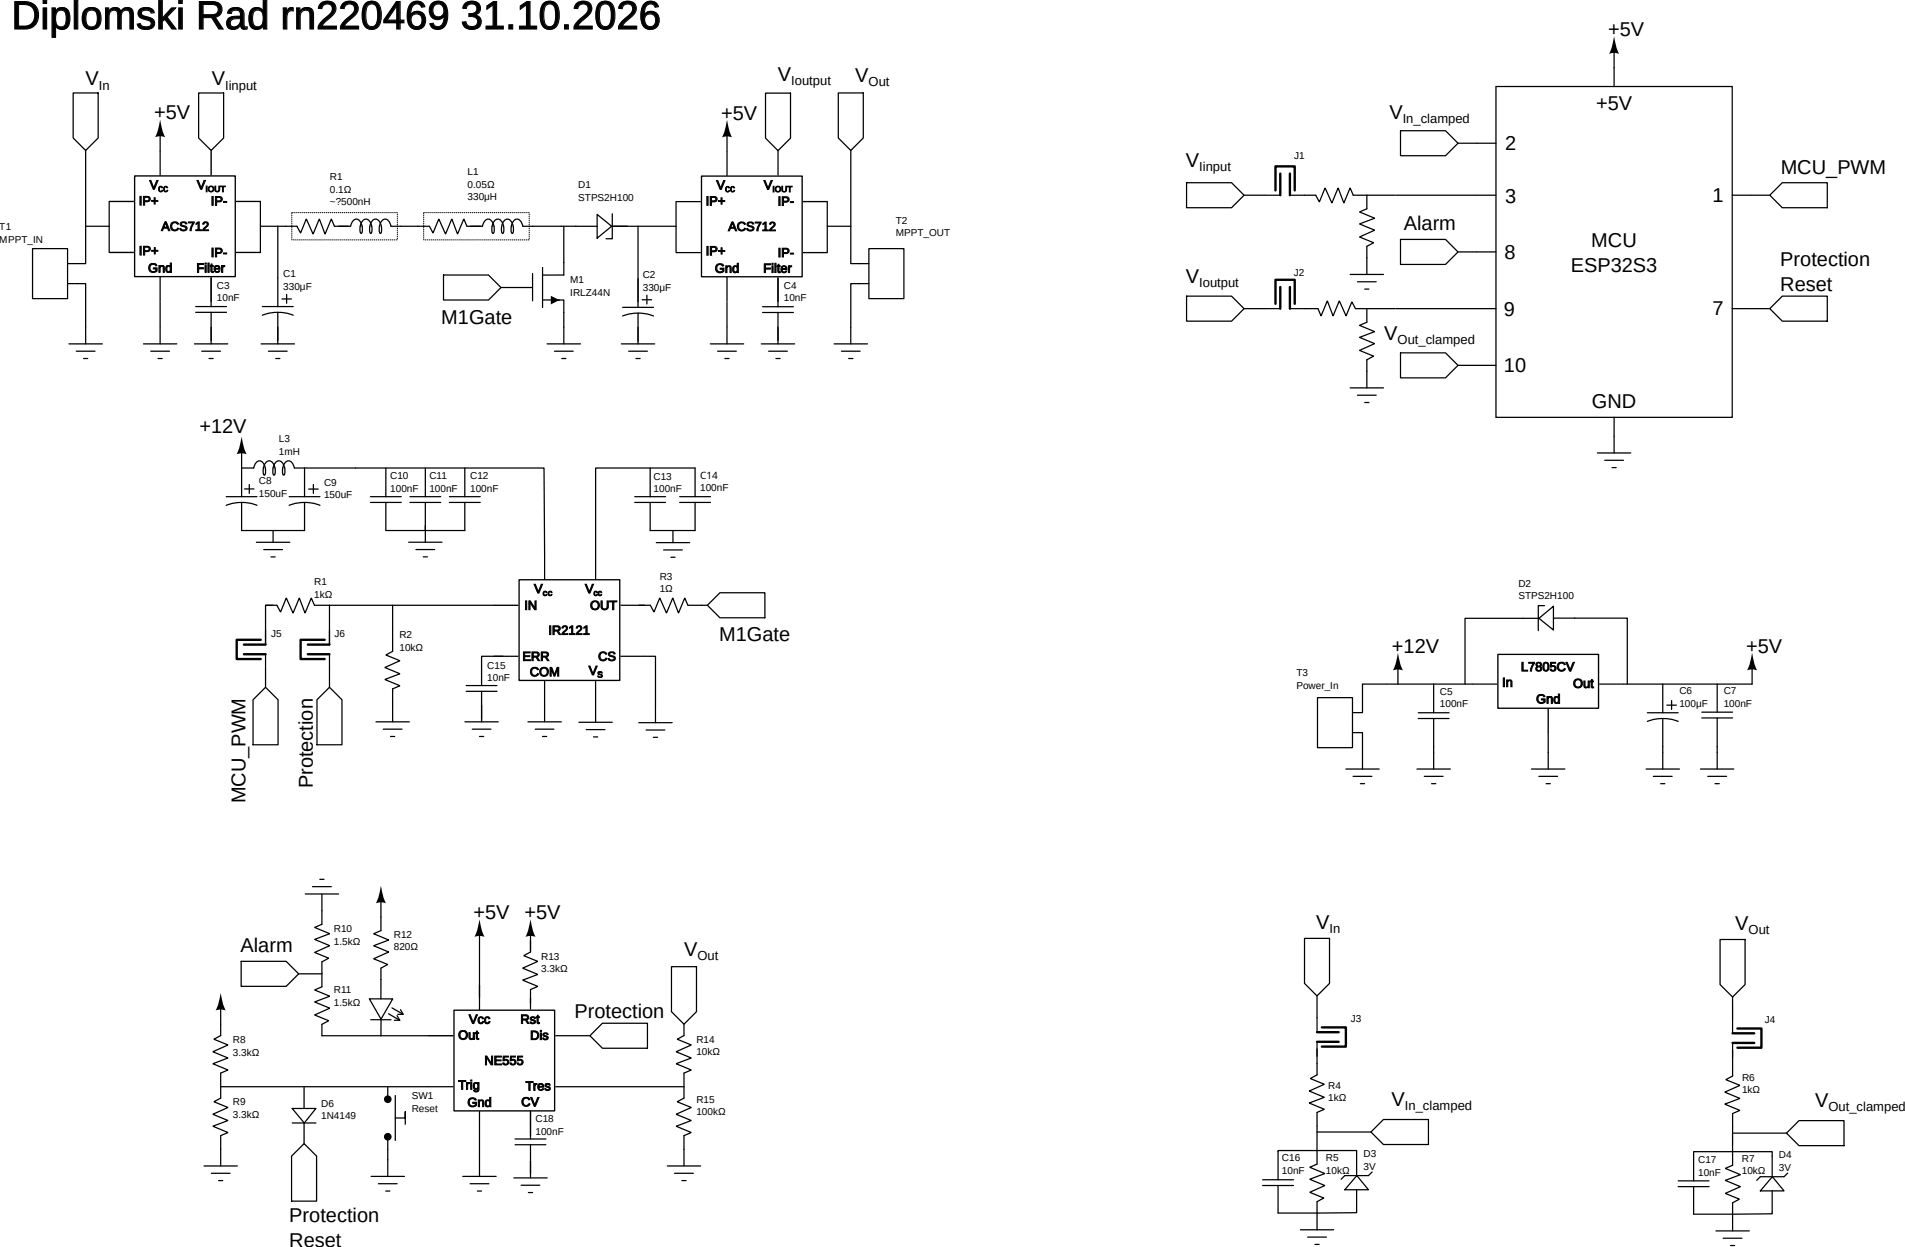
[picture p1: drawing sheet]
<svg xmlns="http://www.w3.org/2000/svg" width="403mm" height="264mm" viewBox="0 0 403 264" stroke-linecap="round" stroke-linejoin="round" font-family="sans-serif">
<path d="M28.5 37.2h21.3v21.3h-21.3zM148.5 37.3h21.3v21.3h-21.3zM109.9 122.7h21.3v21.3h-21.3zM317 138.5h21.3v11.4h-21.3zM96.1 213.8h21.3v21.3h-21.3z" fill="none" stroke="#000" stroke-width=".28"/>
<g fill="none" stroke="#000" stroke-width=".26">
<path d="M15.5 19.7h5.3v9.5l-2.7 2.6-2.6-2.6zM42 19.7h5.3v9.5l-2.6 2.6-2.7-2.6zM162 19.7h5.3v9.5l-2.7 2.7-2.6-2.7zM177.4 19.7h5.3v9.5l-2.6 2.6-2.7-2.6zM316.6 18.3h50v70h-50zM341.6 10.3v8M18.1 31.8v16.1M33.9 28v9.2M153.9 28v9.2M164.6 31.9v5.2M180.1 31.8v16.1M251.1 38.7h9.5l2.7 2.6-2.7 2.7h-9.5z"/>
<path d="M296.4 27.7h9.5l2.7 2.6-2.7 2.7h-9.5zM308.6 30.3h8M377.2 38.7h9.5v5.3h-9.5l-2.7-2.7zM6.9 52.6h7.4v10.6h-7.4zM18.1 47.9v7.9h-3.8M18.1 47.9h5M23.1 42.6v10.8M33.9 58.6v5.2M44.7 58.7v6.2M55.1 47.9h3.7v17M55.1 42.6v10.8M58.8 47.9h4l.8 1.4 1.2-3 1.5 3.2 1.3-3.2 1.2 3.2 1.3-3.2 .7 1.6h3.4a1.4 1.4 0 0 1 1.5-1.5 2.56 2.56 0 0 1 .8 3h-.1a2.36 2.36 0 0 1 1-3.1 2.17 2.17 0 0 1 1.1 3.1h-.1a2.36 2.36 0 0 1 1-3.1 2.17 2.17 0 0 1 1.2 3.1h-.2a2.36 2.36 0 0 1 1.1-3.1 1.57 1.57 0 0 1 1.2 1.6h8.2l.7 1.4 1.3-3 1.4 3.2 1.3-3.2 1.2 3.2 1.4-3.2 .6 1.6h3.3a1.4 1.4 0 0 1 1.6-1.5 2.56 2.56 0 0 1 .7 3h-.1a2.36 2.36 0 0 1 1-3.1 2.17 2.17 0 0 1 1.2 3.1h-.2a2.61 2.61 0 0 1 .7-2.9 1 1 0 0 1 1.4 .7 2.55 2.55 0 0 1 .1 2.2h-.2a2.36 2.36 0 0 1 1.1-3.1 1.56 1.56 0 0 1 1.2 1.6h15.8"/>
<path d="M93.9 58.2h9.5l2.6 2.6-2.6 2.7h-9.5zM112.7 57.9v5.8M114.8 56.6v8.5M119.3 47.9v10.3h-4.5M126.4 45.4l3 2.5-3 2.5zM129.4 47.9h5.6M129.6 45.2v5.3h-1.3M135 59v6M143.1 47.9h-8.1v15.9M148.3 42.7h-5.2v10.7h5.2M153.9 58.6v5.2M164.6 58.7v6.2"/>
<path d="M175.1 42.7v10.7M175.1 47.9h5M180.1 47.9v7.9h3.8M183.9 52.6h7.4v10.6h-7.4zM263.3 41.3h7.6M273 41.3h5.4l.8 1.4 1.2-2.9 1.5 3.2 1.3-3.2 1.2 3.2 1.3-3.2 .7 1.5h30.2M285.7 58.1h7.1M287.3 59.6h3.9M289.3 41.3v2.9l-1.6 .6 3.2 1.4-3.2 1.2 3.2 1.3-3.2 1.4 3 1.3-1.4 .7v6M296.4 50.7h9.5l2.7 2.6-2.7 2.7h-9.5zM308.6 53.3h8M366.6 41.3h7.9"/>
<path d="M14.3 60h3.8v12.8M14.6 72.8h7.1M16.1 74.3h4M17.7 75.9h.9M30.4 72.8h7M31.9 74.3h4M33.4 75.9h.9M33.9 69.2v3.6M41.1 72.8h7.1M41.4 66.1h6.5M41.4 64.9h6.5M42.7 74.3h4"/>
<path d="M44.2 75.9h.9M44.7 66.1v6.7M55.3 72.8h7M55.5 66.7a8.9 8.9 0 0 1 6.6 0M55.5 64.9h6.6M56.8 74.3h4M58.3 75.9h.9M58.8 66.1v6.7M59.7 63.3h2M60.7 62.3v1.9M106 60.8h6.7M114.8 63.5h4.5v9.3"/>
<path d="M115.8 72.8h7M116.8 63.5h1.6M117.3 74.3h4M118.9 75.9h.9M131.5 72.8h7.1M131.8 66.9a8.9 8.9 0 0 1 6.5 0M131.8 65h6.5M133 74.3h4M134.6 75.9h.9M135 66.3v6.5M135.9 63.4h2M136.9 62.5v1.8"/>
<path d="M150.3 72.8h7.1M151.9 74.3h3.9M153.4 75.9h.9M153.9 69.2v3.6M161.1 72.8h7.1M161.4 66.1h6.5M161.4 64.9h6.5M162.7 74.3h3.9M164.2 75.9h.9M164.6 66.1v6.7M176.5 72.8h7.1M178.1 74.3h3.9"/>
<path d="M179.6 75.9h.9M183.9 60h-3.8v12.8M251.1 62.7h9.5l2.7 2.6-2.7 2.7h-9.5zM263.3 65.3h7.6M273 65.3h5.9l.7 1.6 1.3-3.3 1.2 3.3 1.3-3.3 1.5 3.3 1.2-3 .8 1.4h29.7M288.8 61.2h.9M289.3 65.3v2.9l-1.6 .6 3.2 1.4-3.2 1.2 3.2 1.3-3.2 1.4 3 1.3-1.4 .7v6M296.4 74.7h9.5l2.7 2.6-2.7 2.7h-9.5zM308.6 77.3h8M366.6 65.3h7.9M377.2 62.7h9.5v5.3h-9.5l-2.7-2.7zM51.1 95.1v10"/>
<path d="M81.7 99v6.1M90 99v6.1M98.4 99v6.1M137.6 99v6.1M285.7 82.1h7.1M287.3 83.6h3.9M288.8 85.2h.9M338.1 95.8h7M339.6 97.4h4M341.1 98.9h.9M341.6 88.3v7.5M47.9 106.9a8.9 8.9 0 0 1 6.5 0"/>
<path d="M47.9 105.1h6.5M51.1 106.3v6h13.4v-6M51.8 103.5h2M52.8 102.5v1.9M54.3 114.7h7M55.8 116.3h4M57.3 117.8h.9M57.8 112.3v2.4M61.2 106.9a8.9 8.9 0 0 1 6.5 0M61.2 105.1h6.5M64.5 105.1v-6.1h50.6l.2 23.6M65.3 103.5h2"/>
<path d="M66.3 102.5v1.9M78.4 106.3h6.5M78.4 105.1h6.5M81.7 106.3v6h16.7v-6M86.5 114.7h7M86.8 106.3h6.5M86.8 105.1h6.5M88 116.3h4M89.6 117.8h.9M90 106.3v8.4M95.1 106.3h6.5M95.1 105.1h6.5"/>
<path d="M134.3 106.3h6.6M134.3 105.1h6.6M137.6 106.3v6h9.5v-6M138.9 114.8h7M140.4 116.4h4M142 117.9h.9M142.4 112.3v2.5M143.8 106.3h6.6M143.8 105.1h6.6M147.1 105.1v-6.1h-21.1v23.5M56.2 128.1h2.4l.8 1.4 1.2-3 1.4 3.2 1.3-3.2 1.3 3.2 1.3-3.2 .6 1.6h38M56.2 138.4v7"/>
<path d="M57.7 128.1h-1.5v8.3v-3.1M69.7 128.1v8.3M69.7 138.4v7M83.1 128.1v9.7l-1.4 .8 2.9 1.2-3.2 1.4 3.2 1.4-3.2 1.2 3.2 1.3-1.5 .7v6.9M104.5 138.9h5.2M106.4 138.9h-4.5v6.2M131.3 128.1h5.2M131.3 138.9h7.4v14M135.2 128.1h2.4l.8 1.4 1.2-3 1.5 3.2 1.3-3.2 1.2 3.2 1.3-3.2 .7 1.6h4.1M149.7 128.1l2.6-2.7h9.6v5.3h-9.6zM325.7 130.8l3.1-2.5v5zM325.7 130.8h-15.7v13.9"/>
<path d="M326.9 128.1h-1.4v5.3M328.8 130.8h15.6v13.9M56.2 145.4l2.6 2.7v9.5h-5.2v-9.5zM69.7 145.4l2.7 2.7v9.5h-5.3v-9.5zM79.6 152.7h7M81.1 154.3h4M82.6 155.8h.9M98.4 152.7h7M98.7 146.3h6.5M98.7 145.1h6.5M99.9 154.3h4M101.5 155.8h.9"/>
<path d="M101.9 146.3v6.4M111.7 152.7h7.1M113.3 154.3h3.9M114.8 155.8h.9M115.3 144v8.7M122.5 152.8h7.1M124.1 154.4h3.9M125.6 155.9h.9M126 144.1v8.7M135.2 152.9h7M136.7 154.5h4M138.3 156h.9"/>
<path d="M278.8 147.6h7.4v10.6h-7.4zM286.2 155h2.1v7.7M295.8 140.8v4M300.1 152h6.6M300.1 150.8h6.6M303.4 144.7v6.1M303.4 152v10.7M316.9 144.7h-28.6v6.1h-2.1M327.6 155v7.7M348.6 152.6a8.9 8.9 0 0 1 6.5 0M348.6 150.8h6.5M351.9 144.7v6.1"/>
<path d="M351.9 152v10.7M352.8 149.2h2M353.8 148.2v1.9M360.1 150.7h6.6M360.1 151.9h6.6M363.4 144.7v6M363.4 151.9v10.8M370.8 140.8v3.9h-32.4M284.8 162.7h7.1M286.4 164.3h3.9M287.9 165.8h.9M299.9 162.7h7"/>
<path d="M301.4 164.3h4M303 165.8h.8M324.1 162.7h7.1M325.7 164.3h3.9M327.2 165.8h.9M348.4 162.7h7M349.9 164.3h4M351.4 165.8h.9M359.9 162.7h7M361.4 164.3h4M363 165.8h.8M64.6 189.2h7.1"/>
<path d="M66.1 187.6h4M67.7 186.1h.9M68.1 189.2v6.4l-1.5 .6 3.2 1.4-3.2 1.2 3.2 1.3-3.2 1.4 3 1.2-1.5 .8v5.3l-1.5 .7 3.2 1.3-3.2 1.2 3.2 1.3-3.2 1.5 3 1.2-1.5 .7v2.5h22.6M80.6 190.1v6.8l-1.5 .7 3.2 1.3-3.2 1.2 3.2 1.3-3.2 1.5 3 1.2-1.5 .8v6.4M101.5 197.2v16.5M112.3 197.2v4.2l-1.5 .8 3 1.2-3.2 1.5 3.2 1.3-3.2 1.2 3.2 1.3-1.5 .7v4.2M276.1 198.6h5.3v9.5l-2.7 2.6-2.6-2.6zM364 198.8h5.3v9.5l-2.6 2.7-2.7-2.7zM46.7 212.7v6.4l-1.4 .8 3 1.2-3.3 1.4 3.3 1.4-3.3 1.2 3.3 1.3-1.6 .7v5.2l-1.4 .8 3 1.2-3.3 1.5 3.3 1.3-3.3 1.2 3.3 1.3-1.6 .7v6.4M51 203.4h9.6l2.6 2.7-2.6 2.6h-9.6zM63.2 206.1h4.9M78.2 211.3l4.9 .1-2.5 4.2z"/>
<path d="M78.5 215.8h4.3M80.6 215.8v3.4M82.2 214.5l2.4 1.4M83 213.3l2.3 1.3M84 214.9l.6 1h-1.1M84.8 213.6l.5 1h-1.1M117.5 219.1l7.3 .1M124.8 219.2l2.7-2.7h9.5v5.3h-9.5zM142.1 204.5h5.3v9.6l-2.7 2.6-2.6-2.6zM144.7 216.7v2.4l-1.4 .8 3 1.2-3.2 1.4 3.2 1.4-3.2 1.2 3.2 1.3-1.6 .7v5.2l-1.4 .8 3 1.2-3.2 1.5 3.2 1.3-3.2 1.2 3.2 1.3-1.6 .7v6.4M278.7 210.7v7.7M366.7 211v7.6"/>
<path d="M46.7 229.9h49.2M61.8 234.5h5.1l-2.5 3.1zM61.8 237.6h5.1M64.4 230.1v4.4M64.4 237.6v4.4M82.1 229.9v2.7M83.7 236.6h2.1v-1.4v2.7M83.7 231.8v9.5M101.5 235.1v13.8M112.3 235.2v5.2M112.3 235.1v5.9M117.5 229.9h27.2"/>
<path d="M278.7 221.9v5.5l-1.4 .8 3 1.2-3.2 1.5 3.2 1.3-3.2 1.2 3.2 1.3-1.6 .7v10.9l-1.5 .7 3.2 1.3-3.2 1.2 3.2 1.3-3.2 1.5 3 1.2-1.5 .8v5.9M278.7 239.5h11.4M278.7 220.4v3.1M290.1 239.5l2.7-2.6h9.5v5.3h-9.5zM366.7 222.2v5.5l-1.5 .7 3 1.3-3.2 1.4 3.2 1.3-3.2 1.2 3.2 1.3-1.5 .7v11l-1.6 .6 3.2 1.3-3.2 1.3 3.2 1.3-3.2 1.4 3 1.2-1.4 .8v5.9M366.7 239.8h11.4M366.7 220.7v3M378.1 239.8l2.6-2.7h9.5v5.3h-9.5zM43.2 246.7h7M44.7 248.3h4M46.3 249.8h.8M61.7 244.6l2.7-2.6 2.6 2.6v9.5h-5.3z"/>
<path d="M78.5 248.9h7.1M80.1 250.5h3.9M81.6 252h.9M82.1 241.2v7.7M97.9 248.9h7.1M99.5 250.5h4M101 252h.9M108.7 249.2h7.1M109 241h6.5M109 242.2h6.5M110.3 250.8h4M111.8 252.3h.9"/>
<path d="M112.3 242.2v7M141.2 246.7h7.1M142.8 248.3h3.9M144.3 249.8h.9M267.2 249.6h6.5M267.2 250.8h6.5M270.5 250.8v5.9l16.6-.1v-4.9M287.1 248.7v-5.3h-16.6v6.2M287.1 248.7l2.5 3h-5zM290.4 248l-.8 .7h-5l-.8 .8M355.2 249.9h6.5M355.2 251.1h6.5"/>
<path d="M358.4 251.1v5.8l16.6-.1v-4.8M375 249v-5.3h-16.6v6.2M375.1 249l2.5 3h-5.1zM378.3 248.2l-.7 .8h-5.1l-.7 .7M275.2 260.2h7.1M276.7 261.8h4M278.3 263.3h.9M363.1 260.4h7.1M364.7 262h4M366.2 263.5h.9"/>
</g>
<path d="M44.7 31.8v5.3M23.1 53.4h5.2M23.1 42.6h5.2M49.9 42.6h5.2M49.9 53.4h5.2M169.9 42.7h5.2M169.9 53.4h5.2M104.5 128.1h5.2M327.6 149.9v5.1M90.7 219.2h5.2" fill="none" stroke="#000" stroke-width=".29"/>
<g fill="none" stroke="#000" stroke-width=".21">
<path d="M3.1 .3a6.5 6.5 0 0 1 3.9 .5 2.96 2.96 0 0 1 1.1 3.3 2.96 2.96 0 0 1-2.8 2.1h-2.2zM3.9 1h1.2a2.25 2.25 0 0 1 2.1 1.1 2.25 2.25 0 0 1-.1 2.3 1.97 1.97 0 0 1-1.9 1.1h-1.3zM9.1 0h.8v.7h-.8zM9.1 1.7h.8v4.5h-.8zM11 1.7h.7l.1 .7a1.64 1.64 0 0 1 1.9-.7 1.64 1.64 0 0 1 1.1 1.7 2.34 2.34 0 0 1-1.1 2.8 1.56 1.56 0 0 1-2-.7l.1 2.4h-.8zM12.1 2.5a1.1 1.1 0 0 1 1.3-.2 1.1 1.1 0 0 1 .6 1.2v.9a1.13 1.13 0 0 1-1.1 1.3 1.13 1.13 0 0 1-1.1-1.3v-1.2zM15.7 0h.8v6.2h-.8zM17.9 2.2a2.03 2.03 0 0 1 2.4-.5 2.03 2.03 0 0 1 1.1 2.2 2.02 2.02 0 0 1-2 2.3 2.02 2.02 0 0 1-2-2.3l.2-1.3zM18.6 2.4a1.2 1.2 0 0 1 1.4-.1 1.2 1.2 0 0 1 .6 1.2 1.68 1.68 0 0 1-.9 2.2 1.19 1.19 0 0 1-1.5-1.4v-1.2zM22.3 1.7h.7v.7a1.38 1.38 0 0 1 1.3-.8 1.38 1.38 0 0 1 1.3 .8 1.38 1.38 0 0 1 1.6-.8 1.38 1.38 0 0 1 1 1.6v3h-.7v-2.9a.93 .93 0 0 0-.9-1.1 .93 .93 0 0 0-.9 1v3h-.8v-2.9a.93 .93 0 0 0-.9-1.1 .93 .93 0 0 0-.9 1.1v2.9h-.8zM29.5 2.1a2.15 2.15 0 0 1 3.1 .3v.3l-.6 .1a1.23 1.23 0 0 0-2-.2v.4a2.71 2.71 0 0 0 1.8 .7 1.26 1.26 0 0 1 .9 1.5 1.26 1.26 0 0 1-1.4 1 1.82 1.82 0 0 1-2.3-1.1l.7-.1a1.39 1.39 0 0 0 2.3 .2l-.1-.5-.4-.4a2.87 2.87 0 0 1-2.2-1l-.1-.7zM33.6 0h.7v3.8l2-2.1h.9l-1.8 1.9 1.9 2.6h-.9l-1.5-2.1-.6 .5v1.6h-.7z"/>
<path d="M37.8 0h.8v.7h-.8zM37.8 1.7h.8v4.5h-.8zM42.2 .3h2.7a1.69 1.69 0 0 1 2.1 1.4 1.69 1.69 0 0 1-1.4 1.9l1.6 2.6h-.9l-1.5-2.5h-1.8v2.5h-.8zM43 1h1.9a1.1 1.1 0 0 1 1.3 1 1.1 1.1 0 0 1-1.3 1.1h-1.9zM48.5 2a1.87 1.87 0 0 1 3.1 .8l.1 2.6 .2 .3h.4v.4a.93 .93 0 0 1-1.4-.8 1.65 1.65 0 0 1-2.8 .2 1.53 1.53 0 0 1 .3-1.6 1.53 1.53 0 0 1 1.5-.5h1a1.02 1.02 0 0 0-.7-1.2 1.02 1.02 0 0 0-1.3 .7l-.7-.1zM49 4.3l.5-.3 1.4-.1a1.31 1.31 0 0 1-.5 1.5 1.31 1.31 0 0 1-1.6-.1v-.6zM53.4 1.9a1.61 1.61 0 0 1 2.3 .5v-2.4h.8v6.2h-.7l-.1-.8a1.64 1.64 0 0 1-1.9 .7 1.64 1.64 0 0 1-1.1-1.7 3.1 3.1 0 0 1 .7-2.5zM53.8 2.4a1.15 1.15 0 0 1 1.3-.1 1.15 1.15 0 0 1 .6 1.1 1.73 1.73 0 0 1-.9 2.2 1.08 1.08 0 0 1-1.3-1.3v-1.2zM59.9 1.7h.7l.1 .9a1.07 1.07 0 0 1 1.4-1v.7a1.02 1.02 0 0 0-1.4 1.2v2.7h-.7zM62.8 1.7h.7v.7a1.56 1.56 0 0 1 1.4-.8 1.56 1.56 0 0 1 1.4 .8l.1 3.8h-.8v-2.9a1.04 1.04 0 0 0-1-1.2 1.04 1.04 0 0 0-1 1.2l-.1 2.9h-.7zM67.7 .9a1.99 1.99 0 0 1 3.4 .6 2.57 2.57 0 0 1-1.4 2.4l-1 .9-.5 .7h3v.7h-3.9a2.98 2.98 0 0 1 1.4-2.3l.5-.3a1.72 1.72 0 0 0 .9-2.5 1.18 1.18 0 0 0-2 .7h-.7zM72.4 .9a1.99 1.99 0 0 1 3.4 .6 2.57 2.57 0 0 1-1.4 2.4l-1 .9-.5 .7h3v.7h-3.9a2.98 2.98 0 0 1 1.4-2.3l.5-.3a1.72 1.72 0 0 0 .9-2.5 1.18 1.18 0 0 0-2 .7h-.7z"/>
<path d="M77.4 .7a1.94 1.94 0 0 1 2.1-.3 1.94 1.94 0 0 1 1.1 1.8 4 4 0 0 1-.9 3.8 1.94 1.94 0 0 1-3-1.7 4.5 4.5 0 0 1 .7-3.6zM77.9 1.2a1.23 1.23 0 0 1 1.4-.2 1.23 1.23 0 0 1 .6 1.3 3.8 3.8 0 0 1-.7 3.2 1.24 1.24 0 0 1-1.3-.1 1.24 1.24 0 0 1-.4-1.3 4.4 4.4 0 0 1 .4-2.9zM83.9 .3h.8v3.9h.8v.6h-.8v1.4h-.7v-1.4h-2.8v-.5zM84 1.2v3h-2.1zM87 .8a1.81 1.81 0 0 1 2.9 .6l-.7 .2a1.13 1.13 0 0 0-1.3-.7 1.13 1.13 0 0 0-.9 1.1l-.1 1.2a1.8 1.8 0 0 1 2.4-.5 1.8 1.8 0 0 1 .7 2.4 1.93 1.93 0 0 1-2.2 1.1 1.93 1.93 0 0 1-1.5-1.8 4.5 4.5 0 0 1 .7-3.6zM87.3 3.3a1.27 1.27 0 0 1 1.6-.1 1.27 1.27 0 0 1 .3 1.6 1.19 1.19 0 0 1-1.4 .8 1.19 1.19 0 0 1-.8-1.5zM91.4 .8a2.02 2.02 0 0 1 2.3-.3 2.02 2.02 0 0 1 1 2.1 3.3 3.3 0 0 1-1.3 3.5 1.7 1.7 0 0 1-2.4-1.1l.7-.1a1.17 1.17 0 0 0 1.4 .7 1.17 1.17 0 0 0 .8-1.3l.1-1a1.77 1.77 0 0 1-2.3 .7 1.77 1.77 0 0 1-.8-2.2zM91.9 1.2a1.26 1.26 0 0 1 1.6-.1 1.26 1.26 0 0 1 .4 1.5 1.21 1.21 0 0 1-1.5 .9 1.21 1.21 0 0 1-.8-1.6zM98.3 .9a2.04 2.04 0 0 1 3.4 .5 1.4 1.4 0 0 1-1.2 1.8 1.52 1.52 0 0 1 1.4 1.6 1.52 1.52 0 0 1-1.6 1.4 1.94 1.94 0 0 1-2.5-1.5l.8-.1a1.23 1.23 0 0 0 1.4 1 1.23 1.23 0 0 0 1-1.4l-.5-.5-1.3-.2v-.6a1.22 1.22 0 0 0 1.7-1.3 1.16 1.16 0 0 0-1.2-.7 1.16 1.16 0 0 0-1 .9h-.8zM103 1.3l1.4-1h.7v5.2h1.4v.7h-3.6v-.7h1.5v-4.5l-1.4 1zM107.7 5.2h.8v1h-.8zM110.1 1.3l1.4-1h.7v5.2h1.4v.7h-3.7v-.7h1.5v-4.5l-1.3 1z"/>
<path d="M115 .7a1.94 1.94 0 0 1 2.1-.3 1.94 1.94 0 0 1 1.2 1.8 4 4 0 0 1-.9 3.8 1.94 1.94 0 0 1-3-1.7 4.5 4.5 0 0 1 .6-3.6zM115.5 1.2a1.23 1.23 0 0 1 1.5-.2 1.23 1.23 0 0 1 .6 1.3 3.8 3.8 0 0 1-.7 3.2 1.24 1.24 0 0 1-1.3-.1 1.24 1.24 0 0 1-.5-1.3 4.4 4.4 0 0 1 .4-2.9zM119.5 5.2h.8v1h-.8zM121.9 .9a1.99 1.99 0 0 1 3.3 .6 2.57 2.57 0 0 1-1.3 2.4l-1 .9-.6 .7h3v.7h-3.8a2.98 2.98 0 0 1 1.4-2.3l.4-.3a1.72 1.72 0 0 0 .9-2.5 1.18 1.18 0 0 0-1.9 .7h-.8zM126.8 .7a1.94 1.94 0 0 1 2.1-.3 1.94 1.94 0 0 1 1.2 1.8 4 4 0 0 1-1 3.8 1.94 1.94 0 0 1-2.9-1.7 4.5 4.5 0 0 1 .6-3.6zM127.3 1.2a1.23 1.23 0 0 1 1.5-.2 1.23 1.23 0 0 1 .5 1.3 3.8 3.8 0 0 1-.6 3.2 1.24 1.24 0 0 1-1.3-.1 1.24 1.24 0 0 1-.5-1.3 4.4 4.4 0 0 1 .4-2.9zM131.3 .9a1.99 1.99 0 0 1 3.3 .6 2.57 2.57 0 0 1-1.3 2.4l-1 .9-.6 .7h3.1v.7h-3.9a2.98 2.98 0 0 1 1.4-2.3l.4-.3a1.72 1.72 0 0 0 .9-2.5 1.18 1.18 0 0 0-1.9 .7h-.8zM136.4 .8a1.81 1.81 0 0 1 3 .6l-.8 .2a1.13 1.13 0 0 0-1.2-.7 1.13 1.13 0 0 0-.9 1.1l-.2 1.2a1.8 1.8 0 0 1 2.5-.5 1.8 1.8 0 0 1 .6 2.4 1.93 1.93 0 0 1-2.1 1.1 1.93 1.93 0 0 1-1.6-1.8 4.5 4.5 0 0 1 .7-3.6zM136.7 3.3a1.27 1.27 0 0 1 1.7-.1 1.27 1.27 0 0 1 .3 1.6 1.19 1.19 0 0 1-1.5 .8 1.19 1.19 0 0 1-.8-1.5zM31.7 38.2h.2l.7 1.6 .6-1.6h.3l-.8 1.8h-.3zM33.8 39.5l.4-.1 .2 .3-.1 .1-.2-.2a.41 .41 0 0 0-.4 .4 .41 .41 0 0 0 .6 .3h.2a.47 .47 0 0 1-.6 .3 .47 .47 0 0 1-.3-.6zM34.8 39.5l.5-.1 .2 .3-.2 .1-.1-.2a.41 .41 0 0 0-.5 .4 .41 .41 0 0 0 .6 .3h.2a.47 .47 0 0 1-.6 .3 .47 .47 0 0 1-.3-.6z"/>
<path d="M41.7 38.2h.3l.6 1.6 .6-1.6h.3l-.8 1.8h-.2zM43.7 39.4h.1v1.2h-.1zM45.5 39.4h.2v.7a.34 .34 0 0 0 .3 .4 .34 .34 0 0 0 .3-.4v-.7h.2v.7a.5 .5 0 0 1-.5 .5 .5 .5 0 0 1-.5-.5zM46.7 39.4h1v.1h-.4v1.1h-.2v-1.1h-.4zM151.6 38.2h.3l.6 1.7 .7-1.7h.2l-.7 1.9h-.3zM153.7 39.5h.5l.2 .2-.1 .1-.2-.2a.41 .41 0 0 0-.4 .5 .41 .41 0 0 0 .5 .3l.2-.1a.47 .47 0 0 1-.6 .3 .47 .47 0 0 1-.3-.6zM154.8 39.5h.4l.3 .2-.2 .1-.2-.2a.41 .41 0 0 0-.4 .5 .41 .41 0 0 0 .6 .3l.2-.1a.47 .47 0 0 1-.6 .3 .47 .47 0 0 1-.3-.6zM161.7 38.2h.2l.7 1.7 .6-1.7h.2l-.7 1.9h-.3zM163.6 39.4h.2v1.2h-.2zM165.5 39.4h.1v.8a.34 .34 0 0 0 .4 .3 .34 .34 0 0 0 .3-.3v-.8h.2v.8a.5 .5 0 0 1-.5 .4 .5 .5 0 0 1-.5-.4zM166.6 39.4h1v.1h-.4v1.1h-.1v-1.1h-.5zM29.6 41.5h.3v1.9h-.3z"/>
<path d="M29.6 52.1h.3v1.9h-.3zM30.4 41.5h.7a.58 .58 0 0 1 .7 .6 .58 .58 0 0 1-.6 .6h-.6v.7h-.2zM30.4 52.1h.8a.58 .58 0 0 1 .6 .6 .58 .58 0 0 1-.6 .5h-.6v.8h-.2zM30.6 41.8h.8a.37 .37 0 0 1 0 .6l-.8 .1zM30.6 52.3h.8a.37 .37 0 0 1 0 .7h-.8zM31.7 56a.98 .98 0 0 1 1.5 .2l-.2 .1a.74 .74 0 0 0-1.1-.1 .74 .74 0 0 0 0 1.1 .74 .74 0 0 0 1 0l.1-.4h-.5v-.2h.7v.6a1.02 1.02 0 0 1-1.4 .2 1.02 1.02 0 0 1-.1-1.5zM32.6 41.8h.2v.6h.6v.2h-.6v.6h-.2v-.6h-.5v-.2h.5zM32.7 52.4h.2v.6h.5v.2h-.5v.5h-.2v-.5h-.6v-.2h.6zM33.6 56.2h.3v.2a.48 .48 0 0 1 .5-.2 .48 .48 0 0 1 .4 .5v.9h-.3v-.9a.35 .35 0 0 0-.3-.4 .35 .35 0 0 0-.3 .5v.8h-.3zM34.9 46.9h.3l.7 1.9h-.2l-.2-.5h-.9l-.2 .5h-.3zM35.1 47.1l.3 1h-.7zM35.2 56.4l.4-.2 .5 .2v-.7h.2v1.9h-.2v-.2a.55 .55 0 0 1-.7 .2 .55 .55 0 0 1-.3-.7z"/>
<path d="M35.4 56.5l.1-.1a.53 .53 0 0 1 .6 .5 .53 .53 0 0 1-.6 .5l-.2-.3zM36.3 47.2a.93 .93 0 0 1 1.5 .2l-.2 .1a.69 .69 0 0 0-1.1-.1 .69 .69 0 0 0 .1 1 .69 .69 0 0 0 1-.2l.2 .1a.96 .96 0 0 1-1.4 .3 .96 .96 0 0 1-.1-1.4zM38.2 47.1a.88 .88 0 0 1 1.4 .2l-.3 .1a.43 .43 0 0 0-.5-.3 .43 .43 0 0 0-.3 .5l.4 .1a.58 .58 0 0 1 .7 .6 .58 .58 0 0 1-.8 .5 .69 .69 0 0 1-.8-.4l.3-.1a.5 .5 0 0 0 .6 .4 .5 .5 0 0 0 .4-.6l-.5-.1a.55 .55 0 0 1-.6-.3 .55 .55 0 0 1 0-.6zM39.9 46.9h1.2l-.5 1.2-.1 .7h-.3l.1-.5 .6-1.2h-1zM41.5 47.2l.7-.3v1.7h.4v.2h-1.1v-.2h.4v-1.4l-.4 .3zM41.8 55.8h1.3v.2h-1.1v.7h1.1v.2h-1.1v.7h-.2zM43.1 47a.6 .6 0 0 1 .9 .2 .6 .6 0 0 1-.3 .9l-.5 .5h.9v.2h-1.2l.1-.3 .5-.5a.4 .4 0 0 0 .4-.6 .4 .4 0 0 0-.7-.1l-.1 .1h-.2zM43.4 55.7h.2v.2h-.2zM43.4 56.2h.2v1.4h-.2zM44 55.7h.3v1.9h-.3zM44.7 55.9h.2v.3h.2v.2h-.2v.9l.1 .2h.2v.1l-.5-.1-.1-1.1h-.1v-.2h.2zM44.9 41.6h.2v1.9h-.2z"/>
<path d="M44.9 52.5h.2v1.9h-.2zM45.5 56.4a.65 .65 0 0 1 .8-.2 .65 .65 0 0 1 .3 .8h-1a.42 .42 0 0 0 .2 .5 .42 .42 0 0 0 .5-.2h.2a.72 .72 0 0 1-1 .2 .72 .72 0 0 1 0-1.1zM45.6 41.6h.8a.58 .58 0 0 1 .6 .5 .58 .58 0 0 1-.6 .6h-.6v.8h-.2zM45.6 52.5h.8a.58 .58 0 0 1 .6 .5 .58 .58 0 0 1-.6 .6h-.6v.8h-.2zM45.7 56.5l.4-.1 .2 .4h-.7zM45.8 41.8h.8a.37 .37 0 0 1 0 .7h-.8zM45.8 52.7h.8a.37 .37 0 0 1 0 .7h-.8zM46.9 56.2h.2v.3l.2-.3h.3v.2h-.3l-.1 .3-.1 .9h-.2zM47.3 42.6h.7v.2h-.7zM47.3 53.5h.7v.2h-.7zM149.6 41.6h.2v1.8h-.2zM149.6 52.1h.3v1.9h-.3z"/>
<path d="M150.3 41.6h.8a.58 .58 0 0 1 .7 .5 .58 .58 0 0 1-.7 .6h-.5v.7h-.3zM150.3 52.1h.8a.58 .58 0 0 1 .7 .6 .58 .58 0 0 1-.7 .6h-.5v.7h-.3zM150.6 41.8h.7a.37 .37 0 0 1 0 .7h-.7zM150.6 52.3l.7 .1a.37 .37 0 0 1 0 .6l-.7 .1zM151.7 56a.98 .98 0 0 1 1.5 .2l-.3 .1a.74 .74 0 0 0-1 0 .74 .74 0 0 0-.1 1 .74 .74 0 0 0 1.1 .1l.1-.5h-.6v-.2h.8v.7a1.02 1.02 0 0 1-1.4 .1 1.02 1.02 0 0 1-.1-1.5zM152.6 41.9h.2v.5h.6v.2h-.6v.6h-.2v-.6h-.6v-.2h.6zM152.6 52.4h.2v.6h.6v.2h-.6v.6h-.2v-.6h-.5v-.2h.5zM153.6 56.2h.2v.3a.48 .48 0 0 1 .6-.3 .48 .48 0 0 1 .4 .5v1h-.3v-.9a.35 .35 0 0 0-.4-.4 .35 .35 0 0 0-.3 .4v.9h-.2zM154.9 47h.3l.7 1.8h-.2l-.3-.5h-.8l-.2 .5h-.3zM155 47.2l.4 .9h-.7zM155.2 56.4l.4-.2 .4 .3v-.8h.3v2h-.3v-.3a.55 .55 0 0 1-.7 .2 .55 .55 0 0 1-.3-.6zM155.4 56.5l.1-.1a.53 .53 0 0 1 .5 .5 .53 .53 0 0 1-.5 .6l-.2-.4z"/>
<path d="M156.3 47.2a.93 .93 0 0 1 1.5 .2l-.3 .1a.69 .69 0 0 0-1-.1 .69 .69 0 0 0 .1 1.1 .69 .69 0 0 0 1-.2l.2 .1a.96 .96 0 0 1-1.5 .3 .96 .96 0 0 1 0-1.5zM158.2 47.2a.88 .88 0 0 1 1.3 .2h-.2a.43 .43 0 0 0-.5-.3 .43 .43 0 0 0-.4 .5l.5 .2a.58 .58 0 0 1 .7 .6 .58 .58 0 0 1-.8 .5 .69 .69 0 0 1-.8-.5l.3-.1a.5 .5 0 0 0 .5 .4 .5 .5 0 0 0 .4-.6l-.4-.1a.55 .55 0 0 1-.6-.2 .55 .55 0 0 1 0-.6zM159.8 47h1.3l-.6 1.2-.1 .6h-.2l.1-.4 .5-1.2h-1zM161.5 47.3l.6-.3v1.6h.5v.2h-1.2v-.2h.5v-1.4l-.4 .3zM161.8 55.8h1.3v.2h-1.1v.7h1.1v.2h-1.1v.8h-.2zM163.1 47.1a.6 .6 0 0 1 .9 .1 .6 .6 0 0 1-.3 .9l-.6 .5h1v.2h-1.2v-.3l.5-.5a.4 .4 0 0 0 .4-.6 .4 .4 0 0 0-.6-.1l-.1 .2-.2-.1zM163.4 55.7h.2v.2h-.2zM163.4 56.2h.2v1.5h-.2zM164 55.7h.2v2h-.2zM164.7 55.9h.2v.3h.2v.2h-.2v.9v.2h.2v.2l-.5-.2v-1.1h-.2v-.2h.2zM164.8 41.6h.3v1.9h-.3zM164.8 52.5h.3v1.9h-.3z"/>
<path d="M165.4 56.4a.65 .65 0 0 1 .8-.1 .65 .65 0 0 1 .3 .7h-1a.42 .42 0 0 0 .3 .5 .42 .42 0 0 0 .5-.2l.2 .1a.72 .72 0 0 1-1.1 .1 .72 .72 0 0 1 0-1.1zM165.6 41.6h.7a.58 .58 0 0 1 .7 .6 .58 .58 0 0 1-.6 .6h-.6v.7h-.2zM165.6 52.5h.7a.58 .58 0 0 1 .7 .6 .58 .58 0 0 1-.6 .6h-.6v.7h-.2zM165.6 56.5l.5-.1 .2 .4h-.8zM165.8 41.8l.8 .1a.37 .37 0 0 1 0 .6l-.8 .1zM165.8 52.7l.8 .1a.37 .37 0 0 1 0 .6l-.8 .1zM166.9 56.2h.2v.3l.1-.2 .3-.1v.2l-.2 .1-.2 .2v1h-.2zM167.3 42.7h.6v.2h-.6zM167.3 53.6h.6v.2h-.6zM110.8 137.9h1.4v.2h-1.2v.6h1.1v.2h-1.1v.7h1.3v.2h-1.5zM111.2 127.1h.3v1.9h-.3zM111.9 127.1h.3l1 1.6v-1.6h.3v1.9h-.3l-1-1.6v1.6h-.3z"/>
<path d="M112.6 137.9h.9a.54 .54 0 0 1 .6 .5 .54 .54 0 0 1-.4 .6l.5 .8h-.3l-.5-.8h-.6v.8h-.2zM112.8 138.1h.6a.35 .35 0 0 1 .5 .4 .35 .35 0 0 1-.4 .3h-.7zM113 123.6h.3l.6 1.7 .7-1.7h.2l-.7 1.9h-.3zM114.6 137.9h.8a.54 .54 0 0 1 .7 .5 .54 .54 0 0 1-.5 .6l.6 .8h-.3l-.5-.8h-.6v.8h-.2zM114.8 138.1h.6a.35 .35 0 0 1 .4 .4 .35 .35 0 0 1-.4 .3h-.6zM115.1 125.2l.4-.1 .3 .3h-.2a.28 .28 0 0 0-.4 0 .28 .28 0 0 0 0 .4 .28 .28 0 0 0 .4-.1l.2 .1a.47 .47 0 0 1-.8 .2 .47 .47 0 0 1 .1-.8zM116.1 125.2l.5-.1 .2 .3h-.1a.28 .28 0 0 0-.4 0 .28 .28 0 0 0 0 .4 .28 .28 0 0 0 .4-.1l.1 .1a.47 .47 0 0 1-.7 .2 .47 .47 0 0 1 0-.8zM116.3 132.4h.3v1.9h-.3zM117 132.4h.9a.54 .54 0 0 1 .7 .4 .54 .54 0 0 1-.5 .7l.6 .8h-.3l-.5-.8h-.6v.8h-.3zM117.3 132.6h.6a.35 .35 0 0 1 .4 .3 .35 .35 0 0 1-.4 .4h-.6zM119.1 132.5a.6 .6 0 0 1 1 .1 .6 .6 0 0 1-.4 .9l-.5 .6h1v.2h-1.3l.1-.3 .5-.6a.4 .4 0 0 0 .4-.5 .4 .4 0 0 0-.7-.1v.1h-.3zM120.6 132.7l.6-.3v1.7h.5v.2h-1.2v-.2h.5v-1.5l-.4 .3z"/>
<path d="M122.1 132.5a.6 .6 0 0 1 1 .1 .6 .6 0 0 1-.4 .9l-.5 .6h1v.2h-1.3l.1-.3 .5-.6a.4 .4 0 0 0 .4-.5 .4 .4 0 0 0-.7-.1v.1h-.2zM123.6 132.7l.6-.3v1.7h.5v.2h-1.2v-.2h.5v-1.5l-.4 .3zM123.8 123.6h.3l.6 1.7 .6-1.7h.3l-.8 1.9h-.2zM125.4 127.5a.7 .7 0 0 1 1 .1 .7 .7 0 0 1-.1 1 .7 .7 0 0 1-1-.1v-.7zM125.8 125.2l.4-.1 .3 .3-.3-.2a.32 .32 0 0 0-.4 .4 .32 .32 0 0 0 .5 .2h.2a.45 .45 0 0 1-.7 .1 .45 .45 0 0 1 0-.7zM126.7 125.2l.4-.1 .2 .3-.2-.2a.32 .32 0 0 0-.4 .4 .32 .32 0 0 0 .5 .2h.1a.45 .45 0 0 1-.7 .1 .45 .45 0 0 1 .1-.7zM127 138.2a.93 .93 0 0 1 1.4 .2h-.2a.69 .69 0 0 0-1 0 .69 .69 0 0 0 0 1 .69 .69 0 0 0 1-.2l.2 .1a.96 .96 0 0 1-1.4 .3 .96 .96 0 0 1 0-1.4zM127.2 127.1h.2v1.2a.52 .52 0 0 0 .6 .5 .52 .52 0 0 0 .5-.5v-1.2h.2v1.2a.77 .77 0 0 1-.7 .7 .77 .77 0 0 1-.8-.7zM128.8 138.1a.88 .88 0 0 1 1.4 .2l-.3 .1a.43 .43 0 0 0-.5-.4 .43 .43 0 0 0-.3 .6l.4 .1a.58 .58 0 0 1 .7 .6 .58 .58 0 0 1-.7 .5 .69 .69 0 0 1-.8-.4l.2-.1a.5 .5 0 0 0 .6 .4 .5 .5 0 0 0 .4-.6l-.5-.2a.55 .55 0 0 1-.5-.2 .55 .55 0 0 1-.1-.6zM129 127.1h1.5v.2h-.6v1.7h-.2v-1.7h-.7zM112.5 141.4a.93 .93 0 0 1 1.5 .2l-.3 .1a.69 .69 0 0 0-1 0 .69 .69 0 0 0 .1 1 .69 .69 0 0 0 1-.2l.2 .1a.96 .96 0 0 1-1.5 .3 .96 .96 0 0 1 0-1.5zM114.6 141.6a.7 .7 0 0 1 1.1 .1 .7 .7 0 0 1-.2 1 .7 .7 0 0 1-.9-.2l-.1-.6z"/>
<path d="M116.4 141.2h.4l.5 1.6 .6-1.6h.3v1.9h-.2v-1.7l-.6 1.7h-.1l-.7-1.7v1.7h-.2zM124.6 140.9h.3l.6 1.7 .6-1.7h.3l-.8 1.9h-.2zM126.7 142.2l.5-.1 .3 .3h-.2a.28 .28 0 0 0-.3-.2 .28 .28 0 0 0-.2 .4 .43 .43 0 0 1 .6 .2 .43 .43 0 0 1-.2 .5 .55 .55 0 0 1-.7-.2l.1-.1a.32 .32 0 0 0 .4 .3 .32 .32 0 0 0 .3-.4l-.6-.2a.3 .3 0 0 1 0-.5zM318.1 143.4h.3v1.9h-.3zM318.8 143.9h.3v.2a.48 .48 0 0 1 .5-.2 .48 .48 0 0 1 .4 .4v1h-.3v-.9a.35 .35 0 0 0-.3-.4 .35 .35 0 0 0-.3 .5v.8h-.3zM322.1 140.1h.2v1.7h1v.2h-1.2zM323.5 140.1h1.3l-.6 1.2-.1 .7h-.2v-.5l.6-1.2h-1zM325.2 140.2a.54 .54 0 0 1 .8 0 .54 .54 0 0 1-.1 .8 .54 .54 0 0 1 .2 .8 .54 .54 0 0 1-.9 0 .54 .54 0 0 1 .2-.8l-.3-.3zM325.5 147.2a.98 .98 0 0 1 1.5 .2l-.3 .1a.74 .74 0 0 0-1-.1 .74 .74 0 0 0-.1 1 .74 .74 0 0 0 1.1 .1l.1-.4h-.6v-.2h.8v.6a1.02 1.02 0 0 1-1.5 .2 1.02 1.02 0 0 1 0-1.5zM326.8 140.2a.7 .7 0 0 1 .8 .1 .7 .7 0 0 1 .2 .8 .7 .7 0 0 1-.6 .9 .7 .7 0 0 1-.7-.9zM327 140.4a.72 .72 0 0 1 .5 1.1 .39 .39 0 0 1-.5 .3 .39 .39 0 0 1-.2-.5v-.7zM327.4 147.4h.2v.2a.48 .48 0 0 1 .6-.2 .48 .48 0 0 1 .3 .5v.9h-.2v-.9a.35 .35 0 0 0-.4-.4 .35 .35 0 0 0-.3 .5v.8h-.2z"/>
<path d="M328.1 140.1h1.1v.2h-.8l-.1 .6a.64 .64 0 0 1 .9 .3 .64 .64 0 0 1-.4 .9 .64 .64 0 0 1-.8-.5h.3a.42 .42 0 0 0 .6 .1 .42 .42 0 0 0 .1-.6 .42 .42 0 0 0-.7 0h-.2zM329 147.6l.4-.2 .4 .2v-.7h.3v1.9h-.3v-.2a.55 .55 0 0 1-.7 .2 .55 .55 0 0 1-.3-.7zM329.2 147.7l.1-.1a.53 .53 0 0 1 .5 .5 .53 .53 0 0 1-.5 .5l-.2-.3zM329.8 140.4a.93 .93 0 0 1 1.5 .2l-.3 .1a.69 .69 0 0 0-1-.1 .69 .69 0 0 0 .1 1 .69 .69 0 0 0 1-.2l.2 .1a.96 .96 0 0 1-1.4 .3 .96 .96 0 0 1-.1-1.4zM331.4 140.1h.3l.6 1.7 .6-1.7h.3l-.8 1.9h-.2zM333.5 144a.7 .7 0 0 1 1 .1 .7 .7 0 0 1-.1 1 .7 .7 0 0 1-1-.1l-.1-.6zM335.2 144.1h.2v.9a.35 .35 0 0 0 .4 .4 .35 .35 0 0 0 .3-.5v-.8h.2v1.4h-.2v-.2a.48 .48 0 0 1-.5 .2 .48 .48 0 0 1-.4-.5zM336.8 143.8h.2v.3h.2v.2h-.2v.9l.1 .1h.2v.2l-.5-.1-.1-1.1h-.1v-.2h.1zM97.5 218.4a.7 .7 0 0 1 1 .1 .7 .7 0 0 1-.1 1 .7 .7 0 0 1-1-.1v-.6zM99.3 214.7h.2l.6 1.6 .7-1.6h.2l-.7 1.9h-.3zM99.3 218.5h.2v.9a.35 .35 0 0 0 .4 .4 .35 .35 0 0 0 .3-.5v-.8h.2v1.4h-.2v-.2a.48 .48 0 0 1-.6 .3 .48 .48 0 0 1-.3-.5zM100.9 218.2h.1v.3h.3v.2h-.3v.9l.1 .2h.2v.1l-.5-.1v-1.1h-.2v-.2h.2z"/>
<path d="M101.3 215.3l.7-.2 .3 .4-.2 .1-.2-.3a.52 .52 0 0 0-.5 .6 .52 .52 0 0 0 .6 .4l.1-.2h.2a.64 .64 0 0 1-.8 .4 .64 .64 0 0 1-.3-.9zM102.7 215.3l.6-.2 .4 .4-.3 .1-.1-.3a.52 .52 0 0 0-.5 .6 .52 .52 0 0 0 .6 .4l.1-.2h.2a.64 .64 0 0 1-.9 .4 .64 .64 0 0 1-.3-.9zM110.3 214.7h.9a.54 .54 0 0 1 .7 .4 .54 .54 0 0 1-.5 .7l.6 .8h-.3l-.5-.8h-.6v.8h-.3zM110.6 214.9h.6a.35 .35 0 0 1 .4 .3 .35 .35 0 0 1-.4 .4h-.6zM112.4 215.2l.6-.1 .3 .4h-.2a.3 .3 0 0 0-.4-.3 .3 .3 0 0 0-.2 .4l.5 .2a.43 .43 0 0 1 .3 .5 .43 .43 0 0 1-.5 .3l-.6-.2v-.2h.2a.35 .35 0 0 0 .4 .3 .35 .35 0 0 0 .3-.4l-.1-.1a.6 .6 0 0 1-.7-.7zM112.4 218.1h.6a.94 .94 0 0 1 1 .9 .94 .94 0 0 1-.9 1h-.7zM112.7 218.3a.79 .79 0 0 1 1.1 .7 .79 .79 0 0 1-1.1 .8zM113.7 214.8h.2v.3h.3v.2h-.3v.9l.1 .2h.2v.2l-.5-.2v-1.1h-.2v-.2h.2zM114.3 218h.3v.2h-.3zM114.3 218.5h.3v1.5h-.3zM115 218.6l.7-.1 .3 .4h-.2a.3 .3 0 0 0-.4-.2 .3 .3 0 0 0-.2 .3l.5 .2a.43 .43 0 0 1 .3 .5 .43 .43 0 0 1-.6 .3l-.5-.2-.1-.2h.3a.35 .35 0 0 0 .4 .3 .35 .35 0 0 0 .2-.4v-.1a.6 .6 0 0 1-.8-.7zM97 228.6h1.6v.2h-.7v1.7h-.2v-1.7h-.7z"/>
<path d="M98.7 229.1h.2l.1 .3 .1-.3 .3-.1v.3h-.3l-.1 .2v1h-.3zM99.3 232.5a.98 .98 0 0 1 1.5 .2l-.3 .1a.74 .74 0 0 0-1-.1 .74 .74 0 0 0 0 1.1 .74 .74 0 0 0 1 .1l.1-.5h-.6v-.2h.8v.7a1.02 1.02 0 0 1-1.4 .1 1.02 1.02 0 0 1-.1-1.5zM99.6 228.5h.3v.3h-.3zM99.6 229.1h.3v1.4h-.3zM100.3 229.2l.4-.2 .4 .3 .1-.2h.2v1.4a.6 .6 0 0 1-.5 .5 .6 .6 0 0 1-.7-.3l.6 .2a.44 .44 0 0 0 .3-.7 .54 .54 0 0 1-.7 .3 .54 .54 0 0 1-.2-.7zM100.5 229.4a.52 .52 0 0 1 .7 .2 .52 .52 0 0 1-.3 .7 .58 .58 0 0 1-.4-.9zM101.2 232.7h.2l.1 .3a.48 .48 0 0 1 .5-.3 .48 .48 0 0 1 .4 .5v1h-.3v-.9a.35 .35 0 0 0-.3-.4 .35 .35 0 0 0-.3 .4v.9h-.3zM102.7 223.5h.3l1 1.6v-1.6h.3v1.8h-.4l-1-1.6 .1 1.6h-.3zM102.8 232.9l.4-.2 .4 .2v-.7h.3v2h-.2l-.1-.3a.55 .55 0 0 1-.7 .2 .55 .55 0 0 1-.2-.6zM103 233l.1-.1a.53 .53 0 0 1 .5 .5 .53 .53 0 0 1-.5 .6l-.2-.4zM104.7 223.5h1.4v.2h-1.1v.6h1v.2h-1v.6h1.2v.2h-1.5zM106.5 223.5h1.1v.2h-.9v.5a.64 .64 0 0 1 .9 .3 .64 .64 0 0 1-.4 .9 .64 .64 0 0 1-.8-.5h.2a.42 .42 0 0 0 .7 .1 .42 .42 0 0 0 0-.6 .42 .42 0 0 0-.6 .1h-.2z"/>
<path d="M108 223.5h1.1v.2h-.9v.5a.64 .64 0 0 1 .9 .3 .64 .64 0 0 1-.4 .9 .64 .64 0 0 1-.8-.5h.3a.42 .42 0 0 0 .6 .1 .42 .42 0 0 0 0-.6 .42 .42 0 0 0-.6 .1h-.2zM109.5 223.5h1.1v.2h-.8l-.1 .5a.64 .64 0 0 1 .9 .3 .64 .64 0 0 1-.4 .9 .64 .64 0 0 1-.8-.5h.3a.42 .42 0 0 0 .6 .1 .42 .42 0 0 0 0-.6 .42 .42 0 0 0-.6 .1h-.2zM110.7 232.4a.93 .93 0 0 1 1.5 .2l-.3 .1a.69 .69 0 0 0-1 0 .69 .69 0 0 0 .1 1 .69 .69 0 0 0 1-.2l.2 .1a.96 .96 0 0 1-1.5 .3 .96 .96 0 0 1 0-1.5zM111.3 228.9h1.5v.2h-.6v1.6h-.3v-1.6h-.6zM112.3 232.2h.3l.6 1.7 .6-1.7h.3l-.8 1.9h-.2zM113 229.3h.2v.3l.1-.3h.4v.2h-.3l-.2 .3v.9h-.2zM114 229.5a.65 .65 0 0 1 .8-.2 .65 .65 0 0 1 .3 .8h-1a.42 .42 0 0 0 .2 .4 .42 .42 0 0 0 .5-.2l.2 .1a.72 .72 0 0 1-1 .1 .72 .72 0 0 1 0-1zM114.2 229.6l.4-.1 .2 .4h-.7zM115.5 229.4l.6-.1 .3 .3h-.2a.3 .3 0 0 0-.3-.2 .3 .3 0 0 0-.3 .4l.5 .1a.43 .43 0 0 1 .4 .6 .43 .43 0 0 1-.6 .2l-.5-.2-.1-.1 .2-.1a.35 .35 0 0 0 .4 .3 .35 .35 0 0 0 .3-.4h-.1a.6 .6 0 0 1-.7-.7z"/>
<circle cx="44.6" cy="40" r=".47"/>
<circle cx="44.6" cy="40" r=".63"/>
<circle cx="164.6" cy="40" r=".47"/>
<circle cx="164.6" cy="40" r=".63"/>
<circle cx="125.9" cy="128.1" r=".97"/>
<circle cx="115.1" cy="142.1" r=".97"/>
<circle cx="325.6" cy="140.6" r=".34"/>
<circle cx="325.7" cy="141.5" r=".39"/>
<circle cx="333.9" cy="144.6" r=".97"/>
<circle cx="98" cy="219" r=".97"/>
</g>
<g fill="#000">
<path d="M116.6 62.6l1.8 .9-1.8 .9z"/>
<path d="M341.6 7.7l.4 2.1 .6 1.6-1.2-.2-.9 .2 .7-1.6z" fill-rule="evenodd"/>
<path d="M33.9 25.3l.4 2.1 .6 1.6-1.2-.2-.9 .2 .7-1.6z" fill-rule="evenodd"/>
<path d="M153.9 25.4l.4 2.1 .6 1.6-1.2-.2-.9 .2 .6-1.6z" fill-rule="evenodd"/>
<path d="M51.1 92.4l.5 2.1 .6 1.6-1.3-.2-.8 .2 .6-1.6z" fill-rule="evenodd"/>
<path d="M295.8 138.1l.5 2.1 .6 1.6-.9-.1-1.2 .1 .6-1.6z" fill-rule="evenodd"/>
<path d="M370.8 138.1l.4 2.1 .7 1.6-1.3-.2-.9 .2 .7-1.6z" fill-rule="evenodd"/>
<path d="M80.6 187.4l.4 2.1 .7 1.6-.9-.2-1.2 .2 .6-1.6z" fill-rule="evenodd"/>
<path d="M101.5 194.5l.4 2.1 .6 1.6-1.2-.2-.9 .2 .6-1.6z" fill-rule="evenodd"/>
<path d="M112.3 194.5l.4 2.1 .6 1.6-1.2-.2-.9 .2 .6-1.6z" fill-rule="evenodd"/>
<path d="M46.7 210.1l.4 2.1 .7 1.6-1.3-.2-.9 .2 .7-1.6z" fill-rule="evenodd"/>
</g>
<path d="M51.1 99h2.6a1.4 1.4 0 0 1 1.6-1.4 2.55 2.55 0 0 1 .7 2.9h-.1a2.35 2.35 0 0 1 1-3 2.16 2.16 0 0 1 1.2 3h-.2a2.35 2.35 0 0 1 1.1-3 2.16 2.16 0 0 1 1.1 3h-.1a2.35 2.35 0 0 1 1-3 1.57 1.57 0 0 1 1.3 1.5h2.1" fill="none" stroke="#000" stroke-width=".27"/>
<path d="M33.9 63.8v5.4zM153.9 63.8v5.4z" fill="#000" stroke="#000" stroke-width=".26"/>
<path d="M61.8 45h22.3v5.8h-22.3zM89.7 45h22.3v5.8h-22.3z" fill="none" stroke="#000" stroke-width=".21" stroke-dasharray=".1 .3"/>
<g fill="none" stroke="#000" stroke-width=".5">
<path d="M270.9 36.7v4.6M273 36.7v4.6M269.9 40.3v-5.1h4.1v5.1M269.9 64.3v-5.1h4.1v5.1M270.9 60.7v4.6M273 60.7v4.6M51.6 138.4h4.6M51.6 136.4h4.6M55.2 135.4h-5.1v4h5.1M65.1 138.4h4.6M65.1 136.4h4.6M68.7 135.4h-5.1v4h5.1"/>
<path d="M278.7 218.4h4.6M279.7 217.4h5.1v4.1h-5.1M366.7 218.6h4.5M367.7 217.6h5.1v4.1h-5.1M278.7 220.4h4.6M366.7 220.7h4.5"/>
</g>
<g fill="#000" stroke="#000" stroke-width=".29">
<circle cx="82.1" cy="232.6" r=".66"/>
<circle cx="82.1" cy="240.5" r=".66"/>
</g>
<g font-size="8.5">
<text x="2.5" y="6.2">Di</text>
<text x="10.4" y="6.2">pl</text>
<text x="17" y="6.2">om</text>
<text x="28.8" y="6.2">ski</text>
<text x="41.5" y="6.2">Rad r</text>
<text x="62.2" y="6.2">n</text>
<text x="66.9" y="6.2">220469</text>
<text x="97.5" y="6.2">31.10.2026</text>
</g>
<g font-size="4.2">
<text x="340.3" y="7.7">+5V</text>
<text x="164.6" y="17.1">V</text>
<text x="181" y="17.4">V</text>
<text x="18.1" y="18.1">V</text>
<text x="44.8" y="18.1">V</text>
<text x="337.8" y="23.3">+5V</text>
<text x="32.6" y="25.3">+5V</text>
<text x="152.6" y="25.3">+5V</text>
<text x="294" y="25.1">V</text>
<text x="251" y="35.4">V</text>
<text x="318.5" y="31.6">2</text>
<text x="376.8" y="36.8">MCU_PWM</text>
<text x="318.6" y="42.9">3</text>
<text x="362.4" y="42.8">1</text>
<text x="297.1" y="48.7">Alarm</text>
<text x="336.8" y="52.3">MCU</text>
<text x="251" y="59.9">V</text>
<text x="318.4" y="54.8">8</text>
<text x="332.4" y="57.6">ESP32S3</text>
<text x="376.7" y="56.4">Protection</text>
<text x="376.7" y="61.7">Reset</text>
<text x="93.4" y="68.5">M1Gate</text>
<text x="318.3" y="66.8">9</text>
<text x="362.4" y="66.7">7</text>
<text x="293" y="72">V</text>
<text x="318.3" y="78.7">10</text>
<text x="336.9" y="86.3">GND</text>
<text x="42.2" y="91.5">+12V</text>
<text x="152.2" y="135.6">M1Gate</text>
<text x="294.6" y="138.1">+12V</text>
<text x="369.5" y="138.1">+5V</text>
<text x="66.2" y="166.8" transform="rotate(-90 66.2 166.8)">Protection</text>
<text x="52" y="170" transform="rotate(-90 52 170)">MCU_PWM</text>
<text x="100.2" y="194.5">+5V</text>
<text x="111" y="194.5">+5V</text>
<text x="278.5" y="196.6">V</text>
<text x="367.2" y="196.8">V</text>
<text x="50.9" y="201.4">Alarm</text>
<text x="144.8" y="202.3">V</text>
<text x="121.6" y="215.5">Protection</text>
<text x="294.5" y="234.1">V</text>
<text x="384.1" y="234.3">V</text>
<text x="61.2" y="258.5">Protection</text>
<text x="61.2" y="263.8">Reset</text>
</g>
<g font-size="2.8">
<text x="167.5" y="18">Ioutput</text>
<text x="20.9" y="18.9">In</text>
<text x="47.6" y="18.9">Iinput</text>
<text x="183.8" y="18.3">Out</text>
<text x="296.9" y="25.9">In_clamped</text>
<text x="253.8" y="36.2">Iinput</text>
<text x="253.8" y="60.7">Ioutput</text>
<text x="295.8" y="72.9">Out_clamped</text>
<text x="281.4" y="197.4">In</text>
<text x="370.1" y="197.6">Out</text>
<text x="147.6" y="203.2">Out</text>
<text x="297.3" y="234.9">In_clamped</text>
<text x="387" y="235.2">Out_clamped</text>
</g>
<g font-size="2.7">
<text x="31.7" y="40">V</text>
<text x="41.7" y="40">V</text>
<text x="151.6" y="40.1">V</text>
<text x="161.6" y="40.1">V</text>
<text x="29.4" y="43.4">IP+</text>
<text x="44.6" y="43.5">IP-</text>
<text x="149.3" y="43.4">IP+</text>
<text x="164.6" y="43.5">IP-</text>
<text x="29.4" y="54">IP+</text>
<text x="34.1" y="48.8">ACS712</text>
<text x="154.1" y="48.8">ACS712</text>
<text x="31.3" y="57.6">Gnd</text>
<text x="41.6" y="57.6">Filter</text>
<text x="44.6" y="54.4">IP-</text>
<text x="149.4" y="54">IP+</text>
<text x="151.3" y="57.7">Gnd</text>
<text x="161.5" y="57.7">Filter</text>
<text x="164.6" y="54.4">IP-</text>
<text x="113" y="125.5">V</text>
<text x="123.8" y="125.5">V</text>
<text x="111" y="129">IN</text>
<text x="124.9" y="129">OUT</text>
<text x="116.1" y="134.3">IR2121</text>
<text x="110.6" y="139.8">ERR</text>
<text x="112.1" y="143.1">COM</text>
<text x="124.6" y="142.8">V</text>
<text x="126.6" y="139.8">CS</text>
<text x="321.9" y="142">L7805CV</text>
<text x="317.9" y="145.3">In</text>
<text x="325.1" y="148.8">Gnd</text>
<text x="332.9" y="145.5">Out</text>
<text x="97" y="219.9">Out</text>
<text x="99.2" y="216.6">Vcc</text>
<text x="110.1" y="216.6">Rst</text>
<text x="112.2" y="220">Dis</text>
<text x="102.5" y="225.3">NE555</text>
<text x="97" y="230.5">Trig</text>
<text x="111.2" y="230.7">Tres</text>
<text x="98.9" y="234.2">Gnd</text>
<text x="110.3" y="234.1">CV</text>
</g>
<g font-size="2.1">
<text x="273.9" y="33.5">J1</text>
<text x="69.8" y="38.1">R1</text>
<text x="69.8" y="40.8">0.1Ω</text>
<text x="98.9" y="37.1">L1</text>
<text x="98.9" y="39.7">0.05Ω</text>
<text x="122.4" y="39.9">D1</text>
<text x="69.8" y="43.4">~?500nH</text>
<text x="98.9" y="42.4">330μH</text>
<text x="122.4" y="42.5">STPS2H100</text>
<text x="189.6" y="47.4">T2</text>
<text x="0" y="48.8">T1</text>
<text x="0" y="51.4">MPPT_IN</text>
<text x="189.6" y="50">MPPT_OUT</text>
<text x="60" y="58.7">C1</text>
<text x="120.7" y="59.9">M1</text>
<text x="136" y="58.8">C2</text>
<text x="273.8" y="58.4">J2</text>
<text x="45.9" y="61.1">C3</text>
<text x="45.9" y="63.8">10nF</text>
<text x="60" y="61.3">330μF</text>
<text x="120.7" y="62.6">IRLZ44N</text>
<text x="136" y="61.5">330μF</text>
<text x="165.9" y="61.1">C4</text>
<text x="165.9" y="63.8">10nF</text>
<text x="59" y="93.5">L3</text>
<text x="59" y="96.2">1mH</text>
<text x="82.6" y="101.3">C10</text>
<text x="90.9" y="101.3">C11</text>
<text x="99.5" y="101.3">C12</text>
<text x="138.3" y="101.5">C13</text>
<text x="148.2" y="101.3">C14</text>
<text x="54.8" y="102.5">C8</text>
<text x="54.8" y="105.2">150uF</text>
<text x="68.6" y="102.8">C9</text>
<text x="68.6" y="105.4">150uF</text>
<text x="82.6" y="104">100nF</text>
<text x="90.9" y="104">100nF</text>
<text x="99.5" y="104">100nF</text>
<text x="138.3" y="104.2">100nF</text>
<text x="148.2" y="104">100nF</text>
<text x="66.5" y="123.8">R1</text>
<text x="139.6" y="122.6">R3</text>
<text x="139.6" y="125.3">1Ω</text>
<text x="321.3" y="124.2">D2</text>
<text x="66.5" y="126.4">1kΩ</text>
<text x="321.3" y="126.8">STPS2H100</text>
<text x="57.4" y="134.8">J5</text>
<text x="70.8" y="134.8">J6</text>
<text x="84.5" y="135">R2</text>
<text x="84.5" y="137.7">10kΩ</text>
<text x="103.1" y="141.4">C15</text>
<text x="274.3" y="143.1">T3</text>
<text x="103.1" y="144.1">10nF</text>
<text x="274.3" y="145.8">Power_In</text>
<text x="304.7" y="147">C5</text>
<text x="304.7" y="149.6">100nF</text>
<text x="355.4" y="146.9">C6</text>
<text x="355.4" y="149.6">100μF</text>
<text x="364.8" y="146.9">C7</text>
<text x="364.8" y="149.6">100nF</text>
<text x="70.6" y="197.2">R10</text>
<text x="70.6" y="199.8">1.5kΩ</text>
<text x="83.3" y="198.4">R12</text>
<text x="83.3" y="201.1">820Ω</text>
<text x="114.5" y="203">R13</text>
<text x="114.5" y="205.7">3.3kΩ</text>
<text x="70.6" y="210.2">R11</text>
<text x="70.6" y="212.9">1.5kΩ</text>
<text x="49.3" y="220.7">R8</text>
<text x="147.4" y="220.6">R14</text>
<text x="285.9" y="216.2">J3</text>
<text x="373.5" y="216.4">J4</text>
<text x="49.3" y="223.4">3.3kΩ</text>
<text x="147.4" y="223.3">10kΩ</text>
<text x="49.3" y="233.8">R9</text>
<text x="87.1" y="232.6">SW1</text>
<text x="147.4" y="233.3">R15</text>
<text x="281.1" y="230.4">R4</text>
<text x="281.1" y="233">1kΩ</text>
<text x="368.7" y="228.7">R6</text>
<text x="368.7" y="231.4">1kΩ</text>
<text x="49.3" y="236.5">3.3kΩ</text>
<text x="68" y="234.2">D6</text>
<text x="68" y="236.8">1N4149</text>
<text x="87.1" y="235.2">Reset</text>
<text x="113.3" y="237.4">C18</text>
<text x="147.4" y="236">100kΩ</text>
<text x="113.3" y="240.1">100nF</text>
<text x="271.3" y="245.7">C16</text>
<text x="280.6" y="245.7">R5</text>
<text x="288.6" y="244.9">D3</text>
<text x="368.6" y="245.8">R7</text>
<text x="376.5" y="245.1">D4</text>
<text x="271.3" y="248.4">10nF</text>
<text x="280.6" y="248.4">10kΩ</text>
<text x="288.6" y="247.5">3V</text>
<text x="359.4" y="246.1">C17</text>
<text x="359.4" y="248.7">10nF</text>
<text x="368.6" y="248.5">10kΩ</text>
<text x="376.5" y="247.7">3V</text>
</g>
<g font-size="1.8">
<text x="33.5" y="40.6">CC</text>
<text x="43.5" y="40.6">IOUT</text>
<text x="153.4" y="40.6">CC</text>
<text x="163.5" y="40.6">IOUT</text>
<text x="114.8" y="126">cc</text>
<text x="125.6" y="126">cc</text>
<text x="126.4" y="143.3">S</text>
</g>
</svg>
